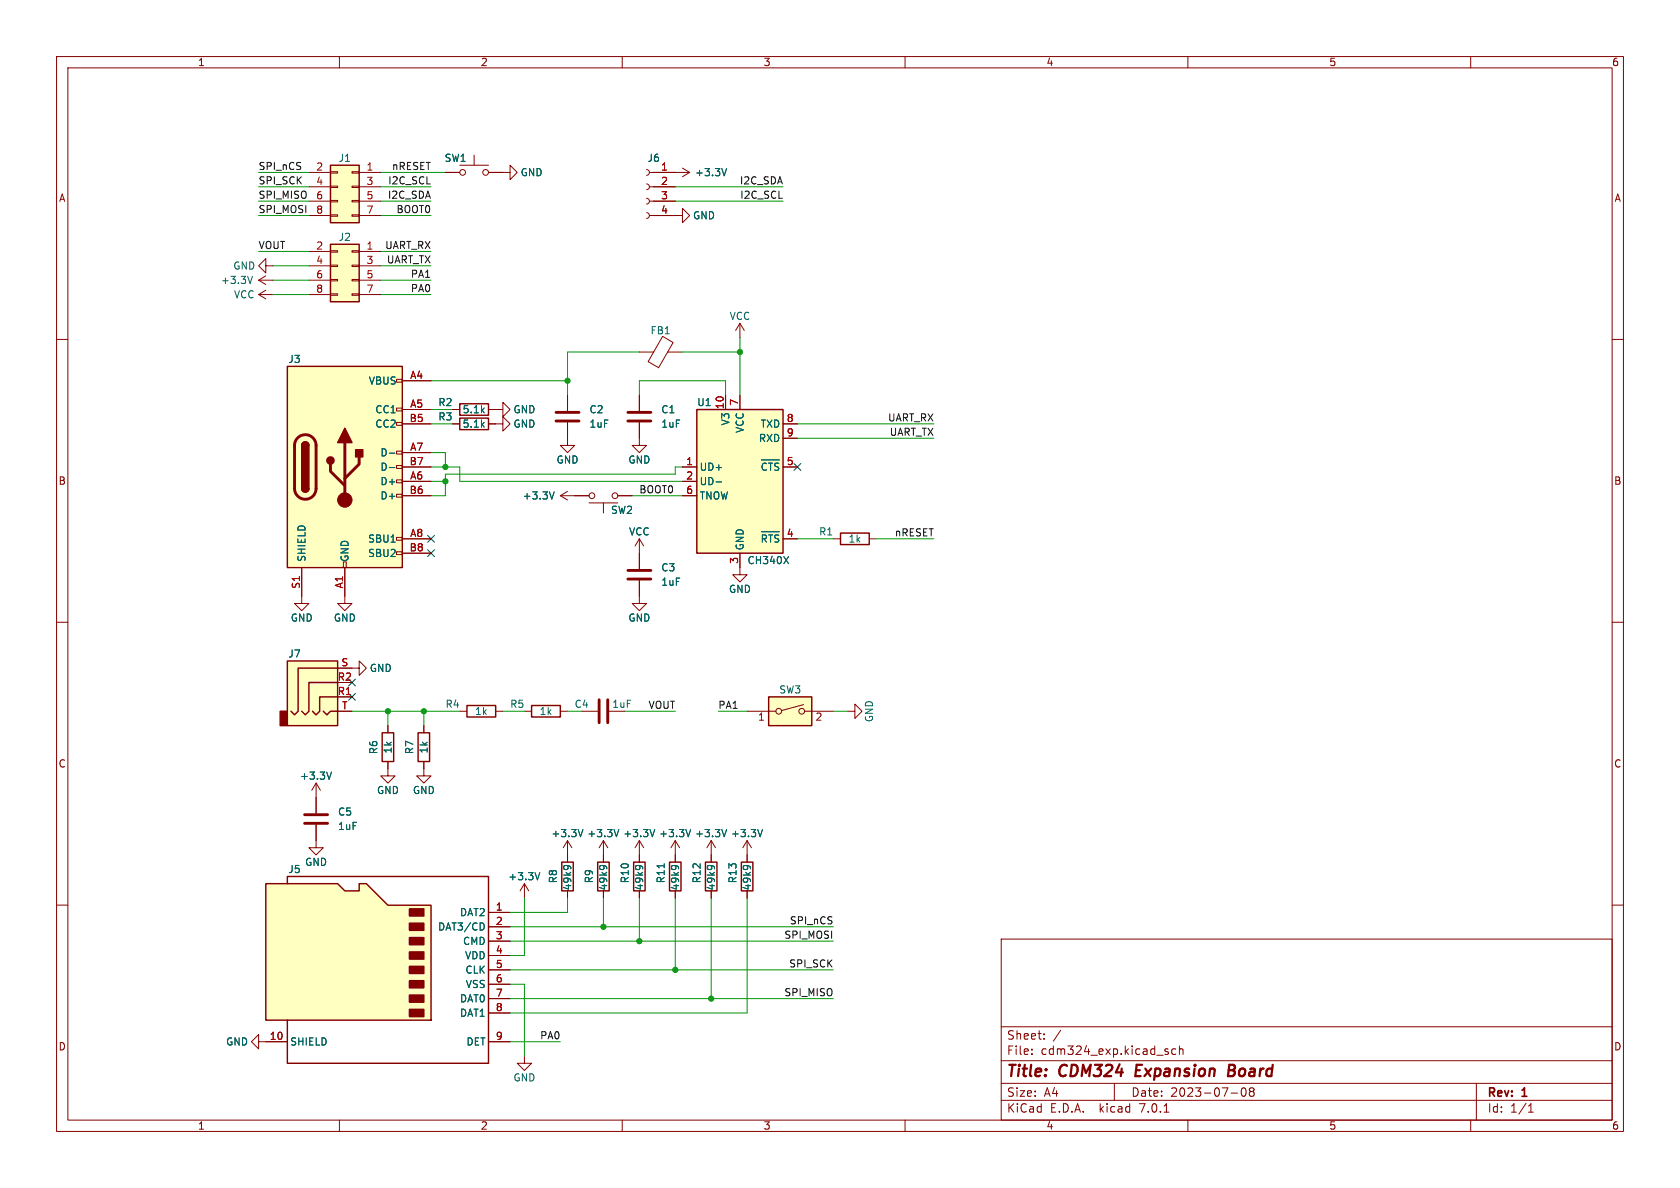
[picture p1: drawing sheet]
<svg xmlns="http://www.w3.org/2000/svg" width="297mm" height="210mm" viewBox="0 0 297 210" stroke-linecap="round" stroke-linejoin="round" font-family="sans-serif">
<g fill="none" stroke="#840000" stroke-width=".18">
<path d="M10 10h277v190h-277zM12 12h273v186h-273zM60 10v2M110 10v2M160 10v2M210 10v2M260 10v2M54.6 30.5h3.8M54.6 38.1h3.8M54.6 35.6h3.8M54.6 33h3.8M58.4 38h1.3v.2h-1.3z"/>
<path d="M58.4 35.4h1.3v.3h-1.3zM58.4 32.9h1.3v.2h-1.3zM58.4 30.4h1.3v.2h-1.3zM62.2 38h1.3v.2h-1.3zM62.2 35.4h1.3v.3h-1.3zM62.2 32.9h1.3v.2h-1.3zM62.2 30.4h1.3v.2h-1.3zM63.5 30.5h3.8M63.5 38.1h3.8M63.5 35.6h3.8M63.5 33h3.8M78.7 30.5h2.6"/>
<path d="M81.3 29.2h5.1M83.8 27.4v1.8M86.4 30.5h3.8v-1.3l1.2 1.3-1.2 1.3v-1.3M114.3 37.6l.4 .1 .1 .4-.2 .4-.3 .1M114.3 35.1l.4 .1 .1 .4-.2 .3-.3 .2M114.3 32.5l.4 .2 .1 .3-.2 .4-.3 .1M114.3 30l.4 .1 .1 .4-.2 .4-.3 .1M114.8 38.1h5.8v-1.3l1.3 1.3-1.3 1.3v-1.3M114.8 30.5h7.1M114.8 35.6h4.6M114.8 33h4.6M120.6 29.7l1.3 .8"/>
<path d="M121.9 30.5l-1.3 .7M10 60h2M45.7 49.5l1.3 .8M45.7 49.5h2.6M45.7 52.1l1.3 .7M45.7 52.1h2.6M47 47v-1.3l-1.3 1.3 1.3 1.3v-1.3h1.3M47 48.8l-1.3 .7M47 51.3l-1.3 .8M54.6 49.5h3.8M54.6 52.1h3.8M54.6 44.5h3.8"/>
<path d="M54.6 47h3.8M58.4 51.9h1.3v.3h-1.3zM58.4 49.4h1.3v.3h-1.3zM58.4 46.9h1.3v.2h-1.3zM58.4 44.3h1.3v.3h-1.3zM62.2 51.9h1.3v.3h-1.3zM62.2 49.4h1.3v.3h-1.3zM62.2 46.9h1.3v.2h-1.3zM62.2 44.3h1.3v.3h-1.3zM63.5 49.5h3.8M63.5 52.1h3.8M63.5 44.5h3.8"/>
<path d="M63.5 47h3.8M117.1 59.5l1.9 1.1-2.6 4.4-1.8-1.1zM130.8 57.2l-.8 1.2M130.8 57.2v2.5M130.8 57.2l.8 1.2M285 60h2M70.1 79.8h1v.5h-1zM70.1 74.7h1v.5h-1zM70.1 72.1h1v.5h-1zM70.1 67.1h1v.5h-1zM71.1 67.3h5.1M71.1 72.4h5.1"/>
<path d="M71.1 74.9h5.1M80 72.4h1.3M86.4 72.4h2.5v-1.3l1.3 1.3-1.3 1.3v-1.3M100.3 74.7v4h1.3l-1.3 1.3-1.2-1.3h1.2M100.3 69.9v2.7M113 74.7v4h1.3l-1.3 1.3-1.2-1.3h1.2M113 69.9v2.7M113 62.2h2.6M118.1 62.2h2.5M128.3 69.9v2.5M130.8 69.9v2.5M138.4 74.9h2.6"/>
<path d="M138.4 77.5h2.6M60.7 99.3h.5v1h-.5zM70.1 97.5h1v.5h-1zM70.1 95h1v.5h-1zM70.1 87.4h1v.5h-1zM70.1 84.8h1v.5h-1zM70.1 82.3h1v.5h-1zM71.1 95.3h5.1M71.1 85.1h5.1M71.1 80h5.1M71.1 87.6h5.1M71.1 82.6h5.1"/>
<path d="M71.1 97.8h5.1M99.1 87.6h5M99.1 87.6l1.2 .8M100.3 86.9l-1.2 .7M104.1 88.9h5.1M106.7 88.9v1.8M109.2 87.6h2.6M113 95.3v5.3M113 95.3l-.7 1.2M113 95.3l.8 1.2M120.6 85.1h2.6M120.6 87.6h2.6"/>
<path d="M120.6 82.6h2.6M130.8 97.8v3.8h1.3l-1.3 1.3-1.3-1.3h1.3M138.4 95.3h2.6M138.4 82.6h2.6M147.3 95.3h1.3M153.7 95.3h1.2M10 110h2M53.3 100.3v6.4h1.3l-1.3 1.3-1.2-1.3h1.2M59.7 118.1h3.8v-1.3l1.3 1.3-1.3 1.3v-1.3M61 100.3v6.4h1.2l-1.2 1.3-1.3-1.3h1.3M113 102.6v4.1h1.3l-1.3 1.3-1.2-1.3h1.2M285 110h2"/>
<path d="M59.7 125.7h2.5M59.7 123.2h2.5M68.6 134.6v2.6h1.2l-1.2 1.2-1.3-1.2h1.3M68.6 128.3v1.2M74.9 134.6v2.6h1.3l-1.3 1.2-1.2-1.2h1.2M74.9 128.3v1.2M92.7 125.7h1.3M99.1 125.7h1.2M102.9 125.7h2.8M107.7 125.7h2.8M132.1 125.7h5.1M142.1 124.6l-3.9 1"/>
<path d="M142.2 125.7h5.1M149.9 125.7h1.2v-1.2l1.3 1.2-1.3 1.3v-1.3M10 160h2M92.7 156.2l-.8 1.3M92.7 156.2v2.6M92.7 156.2l.8 1.3M100.3 148.6v3.8M100.3 157.5v1.3M100.3 148.6l-.7 1.3M100.3 148.6l.8 1.3M106.7 148.6l-.8 1.3M106.7 148.6v3.8"/>
<path d="M106.7 157.5v1.3M106.7 148.6l.7 1.3M113 148.6v3.8M113 157.5v1.3M113 148.6l-.7 1.3M113 148.6l.8 1.3M119.4 148.6v3.8M119.4 157.5v1.3M119.4 148.6l-.8 1.3M119.4 148.6l.7 1.3M125.7 148.6l-.7 1.3M125.7 148.6v3.8"/>
<path d="M125.7 157.5v1.3M125.7 148.6l.8 1.3M132.1 148.6l-.8 1.3M132.1 148.6v3.8M132.1 157.5v1.3M132.1 148.6l.7 1.3M285 160h2M177 166h108v32h-108zM45.7 184.2v1.2l-1.3-1.2 1.3-1.3v1.3h1.3M60 198v2M92.7 186.7v1.3h1.3l-1.3 1.2-1.3-1.2h1.3M110 198v2"/>
<path d="M160 198v2M177 194.5h108M177 191.5h108M177 187.5h108M177 181.5h108M182.4 186.3v.1M182.4 185.5v.1M184.6 183.6v.1M184.6 182.8v.1M197 191.5v3M205.8 196.6h.8M206.4 185.4l.1 .1"/>
<path d="M206.4 185.9l.2 .2-.2 .3M207.9 185.5l-.5-.1-.3 .3v.4l.2 .2h.6M208.5 185.5l.2-.1 .4 .1v.9M208.5 184.9v1.5M210 198v2M217.6 193.2h1.2M219.6 192.4l.2-.1a.81 .81 0 0 1 .6 .6 .81 .81 0 0 1-.3 .8l-.2 .1a.81 .81 0 0 1-.6-.6 .81 .81 0 0 1 .3-.8zM221.1 192.9l-.2-.2 .2-.4h.3l.3 .3-.3 .3M221.1 192.9l-.2 .3v.5l.2 .1h.3l.3-.3-.1-.4-.2-.2M221.1 192.9h.3M260 198v2M261 191.5v6.5"/>
<path d="M270.2 196.6h.9M270.2 195.5l.4-.4v1.5"/>
<circle cx="81.8" cy="30.5" r=".51"/>
<circle cx="85.9" cy="30.5" r=".51"/>
<circle cx="104.6" cy="87.6" r=".51"/>
<circle cx="108.7" cy="87.6" r=".51"/>
<circle cx="137.7" cy="125.7" r=".51"/>
<circle cx="141.7" cy="125.7" r=".51"/>
</g>
<path d="M217.2 189.2h.7M218 188.2h-.7l-.2 2h.7" fill="none" stroke="#840000" stroke-width=".4"/>
<g fill="#ffffc2" stroke="#ffffc2" stroke-width=".18">
<path d="M135.9 123.2h7.6v5.1h-7.6z"/>
<path d="M50.8 116.8h8.9v11.5h-8.9z"/>
<path d="M50.8 64.8h20.3v35.5h-20.3z"/>
<path d="M123.2 72.4h15.2v25.4h-15.2z"/>
<path d="M58.4 29.2h5.1v10.2h-5.1z"/>
<path d="M58.4 43.2h5.1v10.1h-5.1z"/>
</g>
<g fill="none" stroke="#840000" stroke-width=".25">
<path d="M58.4 29.2h5.1v10.2h-5.1zM58.4 43.2h5.1v10.1h-5.1zM50.8 64.8h20.3v35.5h-20.3zM53.3 78.7a.64 .64 0 0 1 .7-.6 .64 .64 0 0 1 .6 .6M81.3 71.4h5.1v2h-5.1zM123.2 72.4h15.2v25.4h-15.2zM53.3 86.4a.64 .64 0 0 0 .7 .6 .64 .64 0 0 0 .6-.6M148.6 94.2h5.1v2.1h-5.1zM50.8 116.8h8.9v11.5h-8.9zM59.7 118.1h-7v7.6l-.6 .7-.7-.7M57.1 125.7l.7 .7 .6-.7h1.3M59.7 123.2h-3.2v2.5l-.6 .7-.7-.7"/>
<path d="M59.7 120.7h-5.1v5l-.6 .7-.7-.7M67.6 129.5h2v5.1h-2zM73.9 129.5h2v5.1h-2zM94 124.7h5.1v2h-5.1zM135.9 123.2h7.6v5.1h-7.6zM99.3 152.4h2v5.1h-2zM105.7 152.4h2v5.1h-2zM112 152.4h2v5.1h-2zM118.4 152.4h2v5.1h-2zM124.7 152.4h2v5.1h-2zM131.1 152.4h2v5.1h-2z"/>
</g>
<path d="M52.6 77.4a1.9 1.9 0 0 1 2.1-.4 1.9 1.9 0 0 1 1.2 1.7v7.7a1.91 1.91 0 0 1-1.9 1.9 1.91 1.91 0 0 1-1.9-1.9v-7.8l.2-.7zM61 78.2v10.2M98.3 74.4h4.1M98.3 72.9h4.1M111 74.4h4.1M111 72.9h4.1M58.4 82v1.3l2.6 2.6M63.5 80.8v1.2l-2.5 2.6M111 102.4h4.1M111 100.8h4.1M105.9 123.7v4.1M107.4 123.7v4.1" fill="none" stroke="#840000" stroke-width=".51"/>
<g fill="none" stroke="#006464" stroke-width=".18">
<path d="M128.5 29.8l-.5 1.3M44.6 48.8l-.4 1.3M68.8 80.1h1M68.8 82.7h1M69.1 95.8h.8M98 86.9l-.5 1.3M126.6 85.2h1M134.6 94h3.2M134.6 81.3h3.2M135.5 94.8l-.2-.2h-.5v1.2M135.5 82l-.4-.1-.3 .3M135.9 94.6h.7"/>
<path d="M135.9 81.9h.7M136.2 81.9v1.2M136.2 94.6v1.2M137.7 94.6h-.5l-.2 .2M137.7 81.9h-.5l-.2 .2M138.6 98.4l.8 1.2M139.4 98.4l-.8 1.2M95.4 154.3l-.4 1.2M99.7 153.1h.1a1.07 1.07 0 0 1 1 .1M100.2 153l.2 .1M103.1 146.6l-.5 1.3M106.1 153.1a1.07 1.07 0 0 1 1 .1"/>
<path d="M106.5 153l.2 .1M109.4 146.6l-.4 1.3M112.4 153.1h.1a1.07 1.07 0 0 1 1 .1M112.9 153l.2 .1M115.8 146.6l-.5 1.3M118.8 153.1a1.07 1.07 0 0 1 1 .1M119.2 153l.2 .1M122.1 146.6l-.4 1.3M125.1 153.1h.1a1.07 1.07 0 0 1 1 .1M125.6 153l.2 .1M128.5 146.6l-.5 1.3M131.5 153.1a1.07 1.07 0 0 1 1 .1"/>
<path d="M131.9 153l.2 .1M134.8 146.6l-.4 1.3"/>
</g>
<g fill="#840000" stroke="#840000" stroke-width=".25">
<path d="M49.5 125.7h1.3v2.6h-1.3z"/>
<path d="M53.3 86.4h1.3a.64 .64 0 0 1-.6 .6 .64 .64 0 0 1-.7-.6z"/>
<path d="M53.3 78.7h1.3v7.7h-1.3z"/>
<path d="M53.5 78.3a.64 .64 0 0 1 .7-.1 .64 .64 0 0 1 .4 .5h-1.3z"/>
<path d="M61 75.7l1.2 2.5h-2.5z"/>
<path d="M62.9 79.5h1.2v1.3h-1.2z"/>
<circle cx="58.4" cy="81.4" r=".63"/>
</g>
<circle cx="61" cy="88.4" r="1.27" fill="#840000" stroke="#840000" stroke-width=".18"/>
<path d="M47 156.2h12.7l1.3 1.3h2.5v-1.3h1.3l3.8 3.8h7.6v20.3h-29.2z" fill="#ffffc2"/>
<g fill="#840000" stroke="#840000" stroke-width=".25">
<path d="M72.4 178.4h2.5v1.3h-2.5z"/>
<path d="M72.4 175.9h2.5v1.3h-2.5z"/>
<path d="M72.4 173.4h2.5v1.2h-2.5z"/>
<path d="M72.4 170.8h2.5v1.3h-2.5z"/>
<path d="M72.4 168.3h2.5v1.2h-2.5z"/>
<path d="M72.4 165.7h2.5v1.3h-2.5z"/>
<path d="M72.4 163.2h2.5v1.3h-2.5z"/>
<path d="M72.4 160.7h2.5v1.2h-2.5z"/>
</g>
<path d="M81.3 73.9h5.1v2h-5.1zM82.5 124.7h5.1v2h-5.1zM47 156.2h12.7l1.3 1.3h2.5v-1.3h1.3l3.8 3.8h7.6v20.3h-29.2zM50.8 156.2v-1.3h35.6v33.1h-35.6v-7.7" fill="none" stroke="#840000" stroke-width=".25"/>
<g fill="none" stroke="#840000" stroke-width=".18">
<path d="M78.7 30.5h2.6M86.4 30.5h2.5M115.6 30.5h3.8M115.6 33h3.8M115.6 35.6h3.8M115.6 38.1h3.8M71.1 74.9h5.1M71.1 72.4h5.1M71.1 67.3h5.1M80 74.9h1.3M80 72.4h1.3M86.4 74.9h2.5v-1.2l1.3 1.2-1.3 1.3v-1.3"/>
<path d="M86.4 72.4h1.2M100.3 69.9v2.7M100.3 74.7v2.8M113 69.9v2.7M113 74.7v2.8M128.3 69.9v2.5M130.8 69.9v2.5M138.4 74.9h2.6M138.4 77.5h2.6M71.1 82.6h5.1M71.1 85.1h5.1M71.1 95.3h5.1"/>
<path d="M71.1 87.6h5.1M71.1 80h5.1M71.1 97.8h5.1M101.6 87.6h2.5M109.2 87.6h2.6M113 97.8v2.8M120.6 82.6h2.6M120.6 85.1h2.6M120.6 87.6h2.6M130.8 97.8v2.5M138.4 82.6h2.6M138.4 95.3h2.6"/>
<path d="M53.3 100.3v5.1M59.7 118.1h2.5M61 100.3v5.1M113 102.6v2.8M55.9 138.4v5.4M55.9 138.4l-.8 1.3M55.9 138.4l.7 1.3M59.7 125.7h2.5M59.7 123.2h2.5M68.6 128.3v1.2M68.6 134.6v1.3M74.9 128.3v1.2"/>
<path d="M74.9 134.6v1.3M81.3 125.7h1.2M87.6 125.7h1.3M55.9 145.8v4.1h1.2l-1.2 1.2-1.3-1.2h1.3M100.3 151.1v1.3M100.3 157.5v1.3M106.7 151.1v1.3M106.7 157.5v1.3M113 151.1v1.3M113 157.5v1.3M119.4 151.1v1.3M119.4 157.5v1.3"/>
<path d="M125.7 151.1v1.3M125.7 157.5v1.3M132.1 151.1v1.3M132.1 157.5v1.3M86.4 161.3h3.8M86.4 163.8h3.8M86.4 166.4h3.8M86.4 168.9h3.8M86.4 171.5h3.8M86.4 174h3.8M86.4 176.5h3.8M86.4 179.1h3.8"/>
<path d="M47 184.2h3.8M86.4 184.2h3.8"/>
</g>
<g fill="none" stroke="#006464" stroke-width=".18">
<path d="M128.5 29.8l-.5 1.3M68.8 80.1h1M68.8 82.7h1M69.1 95.8h.8M98 86.9l-.5 1.3M126.6 85.2h1M134.6 94h3.2M134.6 81.3h3.2M135.5 94.8l-.2-.2h-.5v1.2M135.5 82l-.4-.1-.3 .3M135.9 94.6h.7M135.9 81.9h.7"/>
<path d="M136.2 81.9v1.2M136.2 94.6v1.2M137.7 94.6h-.5l-.2 .2M137.7 81.9h-.5l-.2 .2M138.6 98.4l.8 1.2M139.4 98.4l-.8 1.2M58.6 136.5l-.4 1.2M95.4 154.3l-.4 1.2M99.7 153.1h.1a1.07 1.07 0 0 1 1 .1M100.2 153l.2 .1M103.1 146.6l-.5 1.3M106.1 153.1a1.07 1.07 0 0 1 1 .1"/>
<path d="M106.5 153l.2 .1M109.4 146.6l-.4 1.3M112.4 153.1h.1a1.07 1.07 0 0 1 1 .1M112.9 153l.2 .1M115.8 146.6l-.5 1.3M118.8 153.1a1.07 1.07 0 0 1 1 .1M119.2 153l.2 .1M122.1 146.6l-.4 1.3M125.1 153.1h.1a1.07 1.07 0 0 1 1 .1M125.6 153l.2 .1M128.5 146.6l-.5 1.3M131.5 153.1a1.07 1.07 0 0 1 1 .1"/>
<path d="M131.9 153l.2 .1M134.8 146.6l-.4 1.3M85.4 163.2l.2 .5-.2 .7"/>
</g>
<path d="M53.8 145.5h4.1M53.8 144h4.1" fill="none" stroke="#840000" stroke-width=".51"/>
<g fill="none" stroke="#009600" stroke-width=".18">
<path d="M45.7 35.6h8.9M45.7 38.1h8.9M45.7 30.5h8.9M45.7 33h8.9M67.3 35.6h8.9M67.3 38.1h8.9M67.3 30.5h11.4M67.3 33h8.9M119.4 35.6h19M119.4 33h19M45.7 44.5h8.9M48.3 49.5h6.3"/>
<path d="M48.3 47h6.3M48.3 52.1h6.3M67.3 44.5h8.9M67.3 49.5h8.9M67.3 47h8.9M67.3 52.1h8.9M130.8 59.7v10.2M76.2 67.3h24.1M76.2 72.4h3.8M76.2 74.9h3.8M113 62.2h-12.7v7.7M113 69.9v-2.6h15.3v2.6"/>
<path d="M120.6 62.2h10.2M141 77.5h24.1M141 74.9h24.1M76.2 80h2.5v2.6M76.2 85.1h2.5M76.2 82.6h5.1v2.5h39.3M111.8 87.6h8.8M120.6 82.6h-1.2v1.2h-40.7v3.8h-2.5M141 95.3h6.3M154.9 95.3h10.2M62.2 125.7h19.1M68.6 125.7v2.6"/>
<path d="M74.9 125.7v2.6M88.9 125.7h3.8M100.3 125.7h2.6M110.5 125.7h8.9M127 125.7h5.1M147.3 125.7h2.6M92.7 158.8v10.1h-2.5M100.3 158.8v2.5h-10.1M106.7 158.8v5M113 158.8v7.6M119.4 158.8v12.7M125.7 158.8v17.7"/>
<path d="M132.1 158.8v20.3h-41.9M90.2 174h2.5v12.7M90.2 176.5h57.1M90.2 171.5h57.1M90.2 166.4h57.1M90.2 163.8h57.1M90.2 184.2h8.9"/>
</g>
<path d="M75.6 97.2l1.2 1.2M75.6 94.6l1.2 1.3M76.8 97.2l-1.2 1.2M76.8 94.6l-1.2 1.3M140.4 81.9l1.2 1.3M141.6 81.9l-1.2 1.3M61.6 120l1.2 1.3M61.6 122.6l1.2 1.2M62.8 120l-1.2 1.3M62.8 122.6l-1.2 1.2" fill="none" stroke="#000084" stroke-width=".18"/>
<g fill="#009600" stroke="#009600" stroke-width=".18">
<circle cx="119.4" cy="171.5" r=".46"/>
<circle cx="125.7" cy="176.5" r=".46"/>
<circle cx="113" cy="166.4" r=".46"/>
<circle cx="100.3" cy="67.3" r=".46"/>
<circle cx="130.8" cy="62.2" r=".46"/>
<circle cx="78.7" cy="85.1" r=".46"/>
<circle cx="78.7" cy="82.6" r=".46"/>
<circle cx="68.6" cy="125.7" r=".46"/>
<circle cx="106.7" cy="163.8" r=".46"/>
<circle cx="74.9" cy="125.7" r=".46"/>
</g>
<g font-size="2.8" fill="#840000">
<text x="178" y="190.8">Title:</text>
<text x="187.4" y="190.8">CDM324</text>
<text x="201.4" y="190.8">Expansion</text>
<text x="218.4" y="190.8">Board</text>
</g>
<g font-size="2.1" fill="#840000">
<text x="178" y="183.9">Sheet:</text>
<text x="186.2" y="183.9">/</text>
<text x="178" y="186.6">File:</text>
<text x="184" y="186.6">cdm324_exp.kicad_sch</text>
<text x="178" y="196.8">KiCad</text>
<text x="178" y="194">Size:</text>
<text x="184.6" y="194">A4</text>
<text x="185.7" y="196.8">E.D.A.</text>
<text x="194.4" y="196.8">kicad</text>
<text x="200" y="194">Date:</text>
<text x="201.5" y="196.8">7.0.1</text>
<text x="206.9" y="194">2023-07-08</text>
<text x="263" y="194.2">Rev:</text>
<text x="263" y="196.8">Id:</text>
<text x="267" y="196.8">1/1</text>
<text x="269.2" y="194.2">1</text>
</g>
<g font-size="1.8" fill="#840000">
<text x="35" y="11.8">1</text>
<text x="85" y="11.8">2</text>
<text x="135" y="11.8">3</text>
<text x="185" y="11.8">4</text>
<text x="235" y="11.8">5</text>
<text x="285" y="11.8">6</text>
<text x="10.4" y="35.8">A</text>
<text x="285.4" y="35.8">A</text>
<text x="10.3" y="85.8">B</text>
<text x="285.3" y="85.8">B</text>
<text x="10.3" y="135.8">C</text>
<text x="285.3" y="135.8">C</text>
<text x="10.3" y="185.8">D</text>
<text x="285.3" y="185.8">D</text>
<text x="35" y="199.8">1</text>
<text x="85" y="199.8">2</text>
<text x="135" y="199.8">3</text>
<text x="185" y="199.8">4</text>
<text x="235" y="199.8">5</text>
<text x="285" y="199.8">6</text>
</g>
<g font-size="1.8" fill="#006464">
<text x="59.8" y="28.8">J1</text>
<text x="78.5" y="28.8">SW1</text>
<text x="114.4" y="28.8">J6</text>
<text x="92" y="31.3">GND</text>
<text x="122.8" y="31.3">+3.3V</text>
<text x="122.5" y="38.9">GND</text>
<text x="41.2" y="47.8">GND</text>
<text x="59.8" y="42.7">J2</text>
<text x="39" y="50.4">+3.3V</text>
<text x="41.3" y="52.9">VCC</text>
<text x="114.9" y="59.2">FB1</text>
<text x="128.9" y="56.7">VCC</text>
<text x="50.9" y="64.3">J3</text>
<text x="65.1" y="68.1">VBUS</text>
<text x="77.4" y="71.9">R2</text>
<text x="123.2" y="71.9">U1</text>
<text x="66.2" y="73.2">CC1</text>
<text x="66.2" y="75.8">CC2</text>
<text x="77.4" y="74.5">R3</text>
<text x="81.7" y="73.2">5.1k</text>
<text x="81.7" y="75.8">5.1k</text>
<text x="90.7" y="73.2">GND</text>
<text x="90.7" y="75.8">GND</text>
<text x="104.1" y="73.2">C2</text>
<text x="104.1" y="75.8">1uF</text>
<text x="116.8" y="73.2">C1</text>
<text x="116.8" y="75.8">1uF</text>
<text x="129.1" y="75.3" transform="rotate(-90 129.1 75.3)">V3</text>
<text x="131.6" y="76.7" transform="rotate(-90 131.6 76.7)">VCC</text>
<text x="134.3" y="75.8">TXD</text>
<text x="67.1" y="80.8">D-</text>
<text x="67.1" y="83.4">D-</text>
<text x="98.3" y="82.1">GND</text>
<text x="111" y="82.1">GND</text>
<text x="123.7" y="83.4">UD+</text>
<text x="134" y="78.3">RXD</text>
<text x="134.3" y="84">~{CTS}</text>
<text x="67.1" y="85.9">D+</text>
<text x="67.1" y="88.5">D+</text>
<text x="92.3" y="88.5">+3.3V</text>
<text x="123.7" y="85.9">UD-</text>
<text x="123.7" y="88.5">TNOW</text>
<text x="108" y="91">SW2</text>
<text x="111.2" y="94.8">VCC</text>
<text x="144.7" y="94.8">R1</text>
<text x="54.2" y="99.3" transform="rotate(-90 54.2 99.3)">SHIELD</text>
<text x="61.8" y="99.3" transform="rotate(-90 61.8 99.3)">GND</text>
<text x="65" y="96.1">SBU1</text>
<text x="65" y="98.6">SBU2</text>
<text x="116.8" y="101.2">C3</text>
<text x="131.6" y="97.3" transform="rotate(-90 131.6 97.3)">GND</text>
<text x="132.1" y="99.9">CH340X</text>
<text x="134.3" y="96.7">~{RTS}</text>
<text x="149.9" y="96.1">1k</text>
<text x="116.8" y="103.7">1uF</text>
<text x="128.8" y="105">GND</text>
<text x="51.3" y="110">GND</text>
<text x="59" y="110">GND</text>
<text x="111" y="110">GND</text>
<text x="50.9" y="116.4">J7</text>
<text x="65.3" y="118.9">GND</text>
<text x="78.7" y="125.3">R4</text>
<text x="90.1" y="125.3">R5</text>
<text x="101.5" y="125.3">C4</text>
<text x="108.2" y="125.3">1uF</text>
<text x="137.7" y="122.7">SW3</text>
<text x="83.9" y="126.6">1k</text>
<text x="95.3" y="126.6">1k</text>
<text x="154.5" y="127.7" transform="rotate(-90 154.5 127.7)">GND</text>
<text x="53" y="138">+3.3V</text>
<text x="66.9" y="133.4" transform="rotate(-90 66.9 133.4)">R6</text>
<text x="69.4" y="133.3" transform="rotate(-90 69.4 133.3)">1k</text>
<text x="73.2" y="133.4" transform="rotate(-90 73.2 133.4)">R7</text>
<text x="75.8" y="133.3" transform="rotate(-90 75.8 133.3)">1k</text>
<text x="66.6" y="140.5">GND</text>
<text x="72.9" y="140.5">GND</text>
<text x="59.7" y="144.3">C5</text>
<text x="59.7" y="146.9">1uF</text>
<text x="97.4" y="148.1">+3.3V</text>
<text x="103.8" y="148.1">+3.3V</text>
<text x="110.1" y="148.1">+3.3V</text>
<text x="116.5" y="148.1">+3.3V</text>
<text x="122.8" y="148.1">+3.3V</text>
<text x="129.2" y="148.1">+3.3V</text>
<text x="50.9" y="154.5">J5</text>
<text x="53.9" y="153.2">GND</text>
<text x="89.8" y="155.8">+3.3V</text>
<text x="98.6" y="156.2" transform="rotate(-90 98.6 156.2)">R8</text>
<text x="101.2" y="157.5" transform="rotate(-90 101.2 157.5)">49k9</text>
<text x="105" y="156.2" transform="rotate(-90 105 156.2)">R9</text>
<text x="107.5" y="157.5" transform="rotate(-90 107.5 157.5)">49k9</text>
<text x="111.3" y="156.2" transform="rotate(-90 111.3 156.2)">R10</text>
<text x="113.9" y="157.5" transform="rotate(-90 113.9 157.5)">49k9</text>
<text x="117.7" y="156.2" transform="rotate(-90 117.7 156.2)">R11</text>
<text x="120.2" y="157.5" transform="rotate(-90 120.2 157.5)">49k9</text>
<text x="124" y="156.2" transform="rotate(-90 124 156.2)">R12</text>
<text x="126.6" y="157.5" transform="rotate(-90 126.6 157.5)">49k9</text>
<text x="130.4" y="156.2" transform="rotate(-90 130.4 156.2)">R13</text>
<text x="132.9" y="157.5" transform="rotate(-90 132.9 157.5)">49k9</text>
<text x="77.3" y="164.7">DAT3/CD</text>
<text x="81.2" y="162.1">DAT2</text>
<text x="81.7" y="167.2">CMD</text>
<text x="82.1" y="169.7">VDD</text>
<text x="82.2" y="172.3">CLK</text>
<text x="81.2" y="177.4">DAT0</text>
<text x="81.2" y="179.9">DAT1</text>
<text x="82.2" y="174.8">VSS</text>
<text x="39.9" y="185">GND</text>
<text x="51.3" y="185">SHIELD</text>
<text x="82.3" y="185">DET</text>
<text x="90.7" y="191.3">GND</text>
</g>
<g font-size="1.8" fill="#0f0f0f">
<text x="45.7" y="30.1">SPI_nCS</text>
<text x="45.7" y="35.2">SPI_MISO</text>
<text x="45.7" y="32.7">SPI_SCK</text>
<text x="68.5" y="35.2">I2C_SDA</text>
<text x="68.5" y="32.7">I2C_SCL</text>
<text x="69.2" y="30.1">nRESET</text>
<text x="130.7" y="32.7">I2C_SDA</text>
<text x="130.7" y="35.2">I2C_SCL</text>
<text x="45.7" y="37.8">SPI_MOSI</text>
<text x="70" y="37.8">BOOT0</text>
<text x="45.7" y="44.1">VOUT</text>
<text x="68" y="44.1">UART_RX</text>
<text x="68.3" y="46.6">UART_TX</text>
<text x="72.5" y="49.2">PA1</text>
<text x="72.5" y="51.7">PA0</text>
<text x="156.9" y="74.6">UART_RX</text>
<text x="157.2" y="77.1">UART_TX</text>
<text x="113" y="87.3">BOOT0</text>
<text x="158.1" y="94.9">nRESET</text>
<text x="114.5" y="125.4">VOUT</text>
<text x="127" y="125.4">PA1</text>
<text x="138.5" y="166">SPI_MOSI</text>
<text x="139.5" y="163.5">SPI_nCS</text>
<text x="139.4" y="171.1">SPI_SCK</text>
<text x="138.5" y="176.2">SPI_MISO</text>
<text x="95.4" y="183.8">PA0</text>
</g>
<g font-size="1.8" fill="#a90000">
<text x="55.8" y="30.2">2</text>
<text x="55.8" y="32.8">4</text>
<text x="55.8" y="35.3">6</text>
<text x="64.7" y="30.2">1</text>
<text x="64.7" y="32.8">3</text>
<text x="64.7" y="35.3">5</text>
<text x="116.8" y="30.2">1</text>
<text x="116.8" y="32.8">2</text>
<text x="116.8" y="35.3">3</text>
<text x="55.8" y="37.8">8</text>
<text x="64.7" y="37.8">7</text>
<text x="116.8" y="37.8">4</text>
<text x="55.8" y="44.2">2</text>
<text x="55.8" y="46.7">4</text>
<text x="64.7" y="44.2">1</text>
<text x="64.7" y="46.7">3</text>
<text x="55.8" y="49.3">6</text>
<text x="55.8" y="51.8">8</text>
<text x="64.7" y="49.3">5</text>
<text x="64.7" y="51.8">7</text>
<text x="72.4" y="67.1">A4</text>
<text x="130.6" y="71.8" transform="rotate(-90 130.6 71.8)">7</text>
<text x="72.4" y="74.7">B5</text>
<text x="72.4" y="72.1">A5</text>
<text x="128" y="72.4" transform="rotate(-90 128 72.4)">10</text>
<text x="139" y="74.7">8</text>
<text x="139" y="77.2">9</text>
<text x="72.4" y="82.3">B7</text>
<text x="72.4" y="79.8">A7</text>
<text x="121.3" y="82.3">1</text>
<text x="139" y="82.3">5</text>
<text x="72.4" y="87.4">B6</text>
<text x="72.4" y="84.8">A6</text>
<text x="121.3" y="84.8">2</text>
<text x="121.3" y="87.4">6</text>
<text x="72.4" y="95">A8</text>
<text x="139" y="95">4</text>
<text x="72.4" y="97.5">B8</text>
<text x="130.6" y="99.7" transform="rotate(-90 130.6 99.7)">3</text>
<text x="53.1" y="104.1" transform="rotate(-90 53.1 104.1)">S1</text>
<text x="60.7" y="104.1" transform="rotate(-90 60.7 104.1)">A1</text>
<text x="60.3" y="117.9">S</text>
<text x="59.7" y="122.9">R1</text>
<text x="59.7" y="120.4">R2</text>
<text x="60.4" y="125.5">T</text>
<text x="134" y="127.6">1</text>
<text x="144.1" y="127.6">2</text>
<text x="87.6" y="161">1</text>
<text x="87.6" y="163.6">2</text>
<text x="87.6" y="166.1">3</text>
<text x="87.6" y="168.7">4</text>
<text x="87.6" y="171.2">5</text>
<text x="87.6" y="173.7">6</text>
<text x="87.6" y="176.3">7</text>
<text x="87.6" y="178.8">8</text>
<text x="47.6" y="183.9">10</text>
<text x="87.6" y="183.9">9</text>
</g>
</svg>
